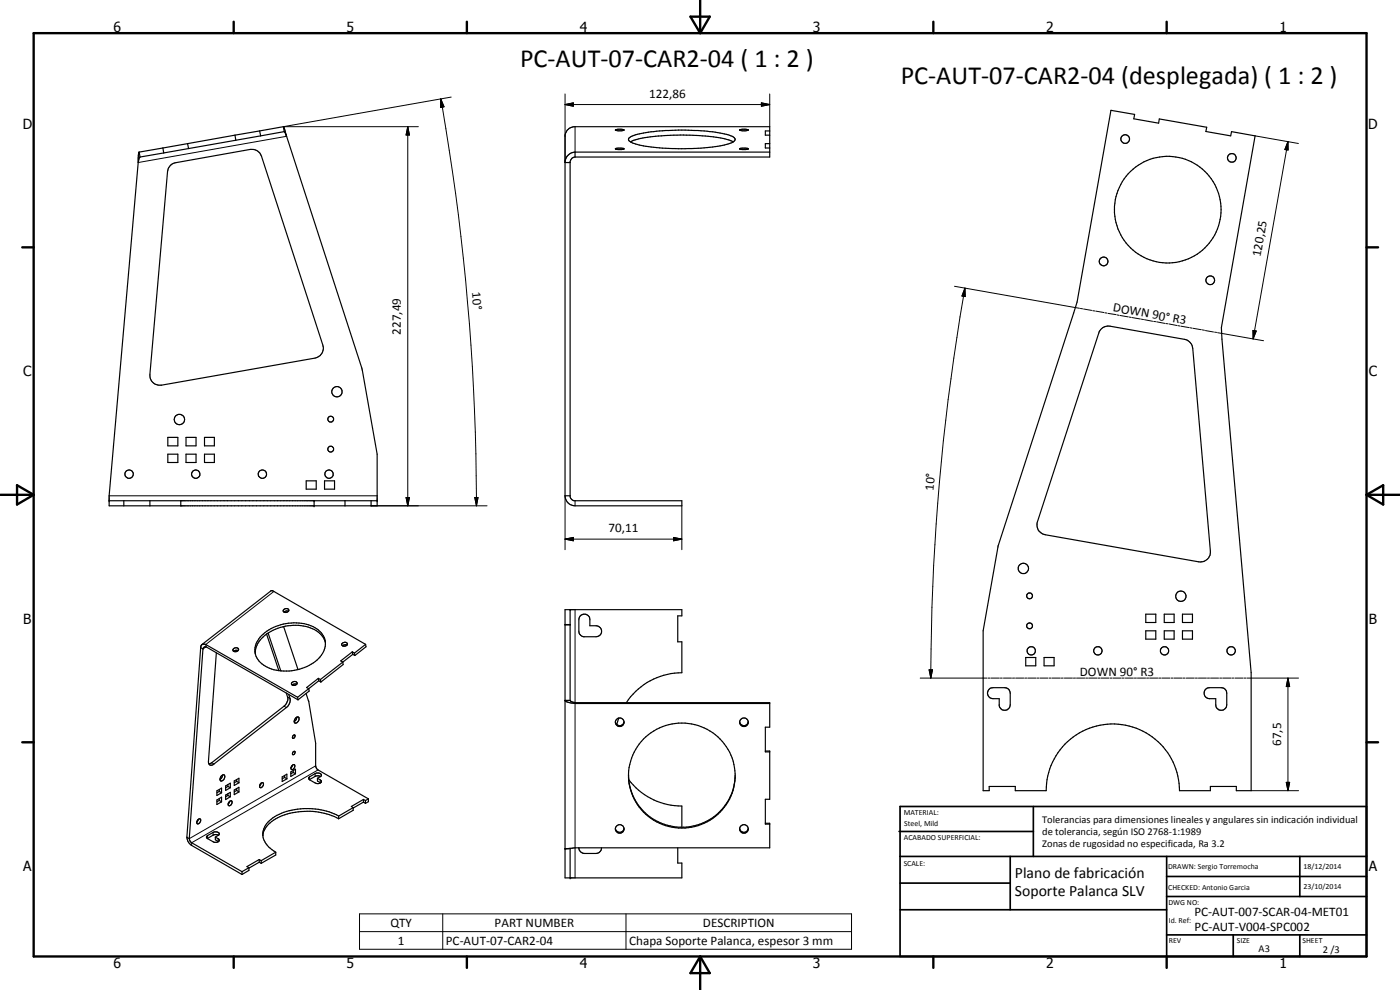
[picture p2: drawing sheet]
<svg xmlns="http://www.w3.org/2000/svg" width="420mm" height="297mm" viewBox="0 0 420 297" stroke-linecap="round" stroke-linejoin="round" font-family="sans-serif">
<g fill="none" stroke="#000" stroke-width=".35">
<path d="M77.9 39.3l.3 1.5M77.9 39.3l-7.4 1.3M85 38l.9 2.6M85 38l-7.1 1.3M85 38l.3 1.5M85.3 39.5l.6 1.1M85.3 39.5l-7.1 1.3M184.7 39l.8-.2 1.8 .2M184.7 39l.8 .2 1.8-.2M184.7 39h.1M187.3 39h.1M222 39h.1"/>
<path d="M222 39l.7-.2 1.9 .2M222 39l.7 .2 1.9-.2M224.6 39h.1M231 39.3h-1.3v1.3h1.3M333.4 33.1l7.1 1.2-.2 1.3 7.4 1.4 .2-1.3 14.3 2.5-.3 1.3 7.4 1.3 .3-1.3 7.1 1.3-10.1 57.5 8.9 103.5v35.4h-4.5v-1.2h-7.7v1.2h-9.3a20 20 0 0 0-20-20 20 20 0 0 0-20 20h-9.3v-1.2h-7.8v1.2h-1.8v-47.9l4.4-25.5 23.7-73.2zM41.8 45.6l-.3 1v2.2M41.8 45.6l.2 1.5M42 47.1l-.5 1.7M48.9 44.4l.2 1.5M48.9 44.4l-7.1 1.2M49.1 45.9l-7.1 1.2M51.1 49.7l.6-.5 1.1-.4 22.3-4a3 3 0 0 1 3.4 2.1l18.4 56.6a3 3 0 0 1-2.3 3.9l-46.1 8.2a2.99 2.99 0 0 1-3.5-3.3l5.3-60.8 .3-1.2z"/>
<path d="M56.3 43.1l.3 1.5M56.3 43.1l-7.4 1.3M56.6 44.6l-7.5 1.3M70.5 40.6l.3 1.5M70.5 40.6l-14.2 2.5M78.2 40.8l-21.6 3.8M85.9 40.6l22.8 70.1 4.5 25.6v15.5h-80.4v-3l8.7-100M169.6 48.8h1.5M172.6 47.1l-.9 .3-.6 1 .1 101 1.1 .8h32.3v1.6h-32a3 3 0 0 1-3-3M172.6 47.1h58.4v-9.1l-59 .1a2.95 2.95 0 0 0-2.4 2.5v108.2M172.6 45.6a3.2 3.2 0 0 0-3 2.8M172.6 45.6v1.5"/>
<path d="M172.6 45.6h58.4M184.7 44.6l1.8-.2 .8 .3-1.8 .2zM184.7 44.7h.1M188.8 41.4l.2-.2a21.7 21.7 0 0 1 8.9-1.9 75.9 75.9 0 0 1 20.1 1 3.6 3.6 0 0 1 2.6 1.4v.2a3.2 3.2 0 0 1-2.6 1.4 72.7 72.7 0 0 1-24.2 .6l-2.5-.6a2.89 2.89 0 0 1-2.7-1.6zM189.2 42.6l.6-.4a52 52 0 0 1 17.2-1.6l8.6 .7 3 .7 1.4 .6M222 44.6l1.8-.2 .8 .3-1.9 .2zM222 44.7h.1M231 43.1h-1.3v1.3h1.3M330.3 98.9a2.98 2.98 0 0 1 2.9-1l22.3 3.9a3 3 0 0 1 2.5 2.7l5.3 60.9a2.99 2.99 0 0 1-3.6 3.2l-46-8.2a2.98 2.98 0 0 1-2.3-3.9l18.4-56.6zM50.4 136.3h3v2.5h-3zM50.4 131.2h3v2.6h-3zM55.8 136.3h3v2.5h-3z"/>
<path d="M55.8 131.2h3v2.6h-3zM61.4 136.3h2.9v2.5h-2.9zM61.4 131.2h2.9v2.6h-2.9zM32.8 150.2h80.4M37.2 150.2v1.6M45 150.2v1.6M54.3 150.2v1.6M91.9 144.3h3v2.5h-3zM94.3 150.2v1.6M97.4 144.3h3v2.5h-3zM103.5 150.2v1.6M111.4 150.2v1.6"/>
<path d="M169.6 148.8h1.5M60.2 194.3l.7 .4M60.2 194.3l-4.1 56.9M60.9 194.7l-4.1 56.9M61.8 193.4a.97 .97 0 0 0-1.1-.1 .97 .97 0 0 0-.5 1M61.8 193.4l.1 .7M61.8 193.4l27.5 15.8M61.9 194.1h-.5l-.5 .6M61.9 194.1l27.5 15.9M64.9 195.9l-2.3 32.5a.93 .93 0 0 0 .4 1.1 .93 .93 0 0 0 1.2-.3l21.7-16.9a2.84 2.84 0 0 0 1.1-2.8l-.4-1.1M70 194.7a.77 .77 0 0 1 .9-.4 .77 .77 0 0 1 .6 .9 .77 .77 0 0 1-.9 .4 .77 .77 0 0 1-.6-.9zM71.4 195.2l-.7-.1-.5 .3"/>
<path d="M78.5 190.7a14.3 14.3 0 0 1 16.6-2 5.4 5.4 0 0 1 .6 8.8 14.3 14.3 0 0 1-16.6 2.1 5.3 5.3 0 0 1-1-8.4zM80 190.2l3.7 11M80.5 189.9l3.8 11.4M85.1 183a.86 .86 0 0 1 .9-.5 .86 .86 0 0 1 .7 .8 .9 .9 0 0 1-.9 .5 .9 .9 0 0 1-.8-.7zM85.1 188l4.3 12.9M86.6 183.4l-.6-.1-.8 .3M97.7 192.7a7.5 7.5 0 0 0-6.7-4.9 13.8 13.8 0 0 0-13.6 5.2l-.7 1.6v1.7M102.6 193.1a.83 .83 0 0 1 .9-.5 .83 .83 0 0 1 .7 .8 .88 .88 0 0 1-.9 .5 .88 .88 0 0 1-.7-.7zM102.9 198.7l.1 .7-6.7 5.2M102.9 198.7l-6.7 5.2M104.1 193.5h-.8l-.5 .3M105.7 195.6l.7 .4"/>
<path d="M105.7 195.6l.2 .7M105.7 195.6l-3.4 2.7 .6 .4M105.9 196.3l.6 .4M105.9 196.3l-3 2.4M106.4 196l.1 .7M109.7 193.3l-27.8-16-.5-.1-20.8 16.2M109.7 193.3l-3.3 2.7M109.7 193.3l.1 .8-3.3 2.6M171.1 182.9v27.3l1.5 .6M174.1 184.8a1.66 1.66 0 0 1 1.9-.4 1.66 1.66 0 0 1 1 1.5v1.8h1.9a1.65 1.65 0 0 1 1.6 1.7 1.65 1.65 0 0 1-1.6 1.7h-3.8l-1.2-.9-.2-.8v-3.5zM307.8 197.3h3v2.5h-3zM313.3 197.3h3v2.5h-3z"/>
<path d="M343.9 184.3h3v2.5h-3zM343.9 189.3h3v2.5h-3zM349.4 184.3h3v2.5h-3zM349.4 189.3h3v2.5h-3zM354.9 184.3h3v2.5h-3zM354.9 189.3h3v2.5h-3zM85.9 207.9a2.95 2.95 0 0 1-.7 4l-21.7 17-.8 .3M87.6 204.9a.78 .78 0 0 1 .9-.5 .78 .78 0 0 1 .6 .9 .78 .78 0 0 1-1 .4 .78 .78 0 0 1-.5-.8zM88.7 215.5l.7-.4a1.04 1.04 0 0 1-.3 1.8 .59 .59 0 0 1-.8-.2 .59 .59 0 0 1 .1-.8zM89.1 215.2l-.2 .6-.6 .7M89.1 205.3l-.8-.1-.6 .3M89.3 209.2l.1 .8"/>
<path d="M91.9 208.1l.8 2.3 2 12.6v6.8l.3 .7 .5 .5 15.1 8.7M92.7 206.6l.1 .7-3.4 2.7M92.7 206.6l-3.4 2.6M95.5 203.5l.7 .4M95.5 203.5l.2 .8M95.5 203.5l-3.5 2.8 .7 .3M95.7 204.3l.6 .3M95.7 204.3l-3 2.3M96.2 203.9l.1 .7M169.6 210.2l1.1 .6 1.9 .3M169.6 210.1h1.5M172.6 210.8v.3"/>
<path d="M172.6 210.8h58.4v7.4h-1.3v7.4h1.3M172.6 211.1h58.4M184.7 216.6a1.31 1.31 0 0 0 1.2 1.1 1.31 1.31 0 0 0 1.3-.9M184.7 216.6a1.3 1.3 0 0 1 1.3-1.2 1.3 1.3 0 0 1 1.3 1.2M184.7 216.6a1.3 1.3 0 0 0 1.3 1.4 1.3 1.3 0 0 0 1.3-1.4M185.7 215.5l-.6 1.9M187.3 216.6v.2M188 210.8a20 20 0 0 1 16.6-9v-9.2h-1.2v-7.8h1.2v-1.9h-35v80.5h35v-4.4h-1.2v-4.6M222 216.6a1.3 1.3 0 0 0 1.3 1.4 1.3 1.3 0 0 0 1.3-1.4M222 216.6a1.3 1.3 0 0 0 1.3 1.1 1.3 1.3 0 0 0 1.3-1.1M222 216.6a1.3 1.3 0 0 1 1.3-1.2 1.3 1.3 0 0 1 1.3 1.2M296.7 207l.4-.5 .9-.2h3.5a1.65 1.65 0 0 1 1.7 1.7v3.5a1.66 1.66 0 0 1-1.5 1.6 1.66 1.66 0 0 1-1.8-1.3v-2.2h-1.9a1.66 1.66 0 0 1-1.5-.9 1.66 1.66 0 0 1 .2-1.7z"/>
<path d="M361.9 206.8l1.1-.5h3.5a1.65 1.65 0 0 1 1.7 1.7v3.5a1.65 1.65 0 0 1-1.7 1.6 1.65 1.65 0 0 1-1.6-1.6v-1.9h-1.9a1.65 1.65 0 0 1-1.5-1 1.65 1.65 0 0 1 .4-1.8zM65.1 237.3l1.4-.8v1.4l-1.4 .8zM65.8 236.9v.5M65.8 239.6v.6M65.8 237.4l-.7 .5M65.8 237.4l.7 .5M66.4 232.8l.3-.2a.57 .57 0 0 1 .8 .2 .57 .57 0 0 1-.2 .8l-.6 .6a.55 .55 0 0 1-.7-.1 .55 .55 0 0 1 .2-.8zM66.7 232.5l-.1 .7-.6 .6M67.7 238.5l1.4-.8v1.4l-1.4 .8zM67.7 235.8l1.4-.8v1.3l-1.4 .9zM68.4 236l-.7 .3M68.4 235.4v.6"/>
<path d="M68.4 238.1v.6M68.4 238.7l-.7 .4M68.4 238.7l.7 .4M68.4 236l.7 .3M70.3 237l1.4-.8v1.4l-1.4 .8zM70.3 234.3l1.4-.8v1.4l-1.4 .8zM71 237.2l-.7 .4M71 233.9v.5M71 236.6v.6M71 234.4l-.7 .5M71 234.4l.7 .5M71 237.2l.7 .4"/>
<path d="M78.3 235l.5-.2a.83 .83 0 0 1 .1 1 .83 .83 0 0 1-.9 .4l-.1-.4M78.3 235l-.4 .8M84.7 233.1l1.4-.8v1.4l-1.4 .8zM85.4 233.3l-.7 .4M85.4 232.7v.6M85.4 233.3l.7 .4M87.3 231.6l1.4-.8v1.4l-1.4 .8zM87.6 229.7a.48 .48 0 0 1 .7-.3 .48 .48 0 0 1 .1 .8 .65 .65 0 0 1-.4 .6 .65 .65 0 0 1-.7-.1zM87.8 229.6l-.5 .7M87.9 220.8l.3-.2a.49 .49 0 0 1 .4 .5 .49 .49 0 0 1-.6 .4l-.3-.2zM87.9 225.7l.3-.2a.49 .49 0 0 1 .4 .5 .49 .49 0 0 1-.6 .4l-.3-.2zM88 231.8l-.7 .4"/>
<path d="M88 231.2v.6M88 231.8l.7 .4M92.7 233.3l.1-.1a4.2 4.2 0 0 1 2.9-1.3 .59 .59 0 0 1 .7 .4 .59 .59 0 0 1-.3 .7l-.8 .5 1.1 .8a1.13 1.13 0 0 1-1.8 .6l-1.7-.9zM95.3 233.5v.9l.9 .5M96.2 233l-1.4-.2-1.9 1.1M109.1 239.9l-3.7 2.1 .6 .3M109.1 239.9l.6 .3M109.1 239.9v.8M110.6 239.7v.8l-.9 .5M110.6 239.7l-.9 .5M188.6 233.2a16 16 0 0 1 17-16.2 16 16 0 0 1 14.8 18.1M188.6 232.6a16 16 0 0 0 16 15.9 16 16 0 0 0 16-15.9"/>
<path d="M188.7 233.6a16 16 0 0 0 15 14.6 16 16 0 0 0 16.6-12.7M188.7 233.9a19.8 19.8 0 0 0 15.9 8v6.3M229.7 225.3h1.3v14.5h-1.3v7.5h1.3M56.1 251.2a3 3 0 0 0 1.4 2.5l15.1 8.7M56.1 251.2l.7 .4M56.8 251.6l.3 .8 .4 .5 15.1 8.6M59.5 245.9l.4-.2a.83 .83 0 0 1 .2 1 .83 .83 0 0 1-1 .4v-.7zM59.5 245.9l-.4 .7M62.1 250.8l.2-.1a3.7 3.7 0 0 1 2.8-1.1l.7 .5-.2 .5-1 .6 1.2 .9-.2 .4-.5 .2a3.7 3.7 0 0 1-2.8-1.1l-.3-.4zM64.6 251.2v.8l1 .5M65.1 240l1.4-.8v1.4l-1.4 .8zM65.6 250.6l-1.5-.1-1.9 1.1"/>
<path d="M65.8 240.2l-.7 .4M65.8 240.2l.7 .4M68.9 240.5a.45 .45 0 0 1 .7-.1 .45 .45 0 0 1 0 .6l-.7 .8a.61 .61 0 0 1-.5-.6 .61 .61 0 0 1 .4-.6zM68.9 240.4l-.4 .8M77.8 257.9l-3.7 2.1 .6 .3M77.8 257.9l.6 .3M77.8 258.7l-3.1 1.8M77.8 257.9v.8M77.8 258.7l.6 .3M78.4 258.2v.8M82.8 255.7v.8l-4.4 2.5M82.8 255.7l-4.4 2.5"/>
<path d="M101.6 245.7a20.4 20.4 0 0 0-20 .8 6 6 0 0 0-2.7 4.2M101.6 244.9v.8M101.6 244.9a20.5 20.5 0 0 0-19.7 .5 5.4 5.4 0 0 0-1.3 8.7l2.2 1.6M106 242.3l-4.4 2.6M106 242.3v.8l-4.4 2.6M109.1 240.7l.6 .3M109.1 240.7l-3.1 1.7M109.7 240.2v.8M169.6 254.6h1.5M171.1 254.6v8.8M171.1 254.6h-.8M173.7 254.4a1.81 1.81 0 0 0 1.7 1.7h3.5a1.73 1.73 0 0 0 1.6-1.7"/>
<path d="M184.7 248.6a1.31 1.31 0 0 0 1.2 1.1 1.31 1.31 0 0 0 1.3-.9M184.7 248.6a1.3 1.3 0 0 1 1.3-1.2 1.3 1.3 0 0 1 1.3 1.2M184.7 248.6a1.3 1.3 0 0 0 1.3 1.4 1.3 1.3 0 0 0 1.3-1.4M187.3 248.6v.2M224.6 248.6a1.3 1.3 0 0 1-1.2 1.4 1.3 1.3 0 0 1-1.4-1.2M224.6 248.6a1.3 1.3 0 0 0-1.5-1.2 1.3 1.3 0 0 0-1.1 1.4M224.6 248.6a1.3 1.3 0 0 1-1.2 1.1 1.3 1.3 0 0 1-1.4-.9M229.7 247h1.3v7.4h-58.4l-1.5 .2M72.6 261.5v.9M74.7 260.3l-2.1 1.2M74.7 260.3v.9l-2.1 1.2"/>
<circle cx="337.7" cy="41.7" r="1.31"/>
<circle cx="369.7" cy="47.4" r="1.3"/>
<circle cx="331.2" cy="78.4" r="1.31"/>
<circle cx="350.4" cy="62.9" r="16"/>
<circle cx="363.2" cy="84.1" r="1.32"/>
<circle cx="101.1" cy="117.5" r="1.54"/>
<circle cx="53.8" cy="125.9" r="1.55"/>
<circle cx="99.3" cy="125.8" r=".88"/>
<circle cx="99.3" cy="134.8" r=".88"/>
<circle cx="38.7" cy="142.3" r="1.27"/>
<circle cx="58.8" cy="142.3" r="1.25"/>
<circle cx="78.8" cy="142.3" r="1.26"/>
<circle cx="98.7" cy="142.3" r="1.26"/>
<circle cx="307.1" cy="170.6" r="1.56"/>
<circle cx="309" cy="178.8" r=".87"/>
<circle cx="354.4" cy="178.9" r="1.54"/>
<circle cx="309" cy="187.8" r=".87"/>
<circle cx="309.5" cy="195.3" r="1.25"/>
<circle cx="329.5" cy="195.3" r="1.26"/>
<circle cx="349.5" cy="195.3" r="1.26"/>
<circle cx="369.5" cy="195.3" r="1.27"/>
</g>
<g fill="none" stroke="#000" stroke-width=".3">
<path d="M122.4 38l.5 2.5h-1zM122.4 38v113.8M132.3 29.7l1 2.3-1.1 .3zM132.3 29.7a695.1 695.1 0 0 1 10.7 122.1M135.4 29.1l-50.4 8.9h40.5M169.6 31.4l2.5-.5v1zM169.6 28.2v20.6M169.6 31.4h61.4M172.6 38v7.6M228.5 30.9l2.5 .5-2.5 .5zM231 28.2v9.8M86 40.9l-44.5 7.9"/>
<path d="M376.7 40.8l13 2.3M386.5 42.5l.1 2.5-1-.1zM386.5 42.5l-10.4 59.2M286.5 85.9l37.5 6.6M289.6 86.4l.1 2.6-1-.2zM289.6 86.4a677.9 677.9 0 0 0-10.3 117.1M324.3 92.5l.6 .2M325.2 92.7l2.4 .4M327.9 93.2l.6 .1M328.8 93.3l2.5 .5M331.6 93.9h.6M332.5 94l2.4 .4"/>
<path d="M335.2 94.5l.7 .1M336.2 94.7l2.4 .4M338.9 95.1l.6 .1M339.8 95.3l2.5 .4M342.5 95.8l.7 .1M343.5 95.9l2.4 .5M346.2 96.4l.6 .1M347.1 96.6l2.5 .4M349.9 97.1l.6 .1M350.8 97.2l2.4 .5M353.5 97.7l.6 .1M354.4 97.9l2.5 .4"/>
<path d="M357.2 98.3l.6 .2M358.1 98.5l2.4 .4M360.8 99l.7 .1M361.8 99.2l2.4 .4M364.5 99.7h.6M365.4 99.8l13.8 2.4M376 99.1l1 .2-.9 2.4zM32.8 148.8h80.4M111.4 151.8h34.8M121.9 149.3h1l-.5 2.5zM142.5 149.3h1l-.5 2.5zM169.6 148.8v16.1"/>
<path d="M172.6 150.2v1.6M204.6 151.8v13.1M82.2 177.5l-20.4 15.9M169.6 161.8l2.5-.6v1.1zM169.6 161.8h35M202.1 161.2l2.5 .6-2.5 .5zM61.8 194.1l-.9 .6M169.6 187.4h1.5M169.6 187.5h1.5M172.6 182.9v27.9M85.2 211.9l.7 .4M86.3 209.2l.7 .3"/>
<path d="M172.6 211.1v52.3M276.2 203.5h20M278.8 201h1.1l-.6 2.5zM296.6 203.5h.6M297.5 203.5h2.4M300.2 203.5h.6M301.1 203.5h2.5M303.9 203.5h.6M304.8 203.5h2.4M307.5 203.5h.6M308.4 203.5h2.5M311.2 203.5h.6"/>
<path d="M312.1 203.5h2.4M314.9 203.5h.6M315.8 203.5h2.4M318.5 203.5h.6M319.4 203.5h2.4M322.1 203.5h.7M323.1 203.5h2.4M325.8 203.5h.6M326.7 203.5h2.5M329.5 203.5h.6M330.4 203.5h2.4M333.2 203.5h.5"/>
<path d="M334 203.5h2.5M336.8 203.5h.6M337.7 203.5h2.4M340.4 203.5h.7M341.4 203.5h2.4M344.1 203.5h.6M345 203.5h2.5M347.8 203.5h.6M348.7 203.5h2.4M351.4 203.5h.6M352.3 203.5h2.5M355.1 203.5h.6"/>
<path d="M356 203.5h2.4M358.7 203.5h.7M359.7 203.5h2.4M362.4 203.5h.6M363.3 203.5h2.4M366 203.5h.6M366.9 203.5h2.5M369.7 203.5h.6M370.6 203.5h2.4M373.3 203.5h.7M374.3 203.5h15.4M386.5 203.5l.5 2.5h-1z"/>
<path d="M386.5 203.5v33.7M63.5 228.9l.7 .3M92.9 233.1v.8M94.6 232.1v.9M94.7 229.8l-37.9 21.8M95.5 231l-38 21.9v.8M96.1 234v.8M375.5 237.2h14.2M386 234.7h1l-.5 2.5zM62.3 250.7v.8M64 249.8v.8M65.5 251.7v.8"/>
<path d="M107.9 274.2h147.7v10.6h-147.7zM107.9 279.5h147.7M132.9 274.2v10.6M187.9 274.2v10.6"/>
</g>
<g fill="#000">
<circle cx="32.8" cy="150.2" r=".18"/>
<circle cx="94.3" cy="150.2" r=".18"/>
<circle cx="94.3" cy="151.8" r=".18"/>
<circle cx="113.2" cy="150.2" r=".18"/>
<circle cx="171.1" cy="182.9" r=".18"/>
<circle cx="169.6" cy="254.6" r=".18"/>
<circle cx="171.1" cy="263.4" r=".18"/>
</g>
<g fill="none" stroke="#000" stroke-width=".71">
<path d="M10.1 9.9h400v277.1h-400zM70.1 6.5v3.4M140.1 6.5v3.4M207.2 5h5.8l-2.9 4.9zM210.1 0v9.9M280.1 6.5v3.4M350.1 6.5v3.4M6.7 74.2h3.4M410.1 74.2h3.5M.1 148.5h10M5.1 145.6l5 2.9-5 2.9zM410.1 148.5h10"/>
<path d="M410.1 148.5l5-2.9v5.8zM6.7 222.7h3.4M410.1 222.7h3.5M70.1 287v3.4M140.1 287v3.4M210.1 287v10M210.1 287l2.9 5h-5.8zM280.1 287v3.4M350.1 287v3.4"/>
</g>
<g fill="none" stroke="#000" stroke-width=".51">
<path d="M269.8 249.5h40.3M270.1 242h140v45h-140zM270.1 257h140M303.2 257v16M310.1 242v15M350.1 257v30M390.1 257v12M270.1 265h33.1M270.1 273h80M350.1 269h60M350.1 263h60M350.1 280.5h60"/>
<path d="M370.1 280.5v6.5M390.1 280.5v6.5"/>
</g>
<g fill="#000">
<path d="M132.3 29.7l1 2.3-1.1 .3zM169.6 31.4l2.5-.5v1zM228.5 30.9l2.5 .5-2.5 .5zM122.4 38l.5 2.5h-1zM386.5 42.5l.1 2.5-1-.1zM289.6 86.4l.1 2.6-1-.2zM376 99.1l1 .2-.9 2.4zM121.9 149.3h1l-.5 2.5zM142.5 149.3h1l-.5 2.5zM169.6 161.8l2.5-.6v1.1zM202.1 161.2l2.5 .6-2.5 .5zM278.8 201h1.1l-.6 2.5z"/>
<path d="M386.5 203.5l.5 2.5h-1zM386 234.7h1l-.5 2.5z"/>
</g>
<g font-size="7.9">
<text x="156.1" y="20">PC-AUT-07-CAR2-04 ( 1 : 2 )</text>
<text x="270.3" y="25.2">PC-AUT-07-CAR2-04 (desplegada) ( 1 : 2 )</text>
</g>
<g font-size="4.7">
<text x="304.6" y="263.5">Plano de fabricación</text>
<text x="304.6" y="268.9">Soporte Palanca SLV</text>
</g>
<g font-size="4.2">
<text x="34" y="9.6">6</text>
<text x="104" y="9.6">5</text>
<text x="174" y="9.6">4</text>
<text x="244" y="9.6">3</text>
<text x="314" y="9.6">2</text>
<text x="384" y="9.6">1</text>
<text x="6.8" y="38.7">D</text>
<text x="410.6" y="38.7">D</text>
<text x="7" y="112.9">C</text>
<text x="410.8" y="112.9">C</text>
<text x="7" y="187.1">B</text>
<text x="410.8" y="187.1">B</text>
<text x="7" y="261.4">A</text>
<text x="410.8" y="261.4">A</text>
<text x="34" y="290.4">6</text>
<text x="104" y="290.4">5</text>
<text x="174" y="290.4">4</text>
<text x="244" y="290.4">3</text>
<text x="314" y="290.4">2</text>
<text x="384" y="290.4">1</text>
</g>
<g font-size="3.9">
<text x="194.8" y="29.3">122,86</text>
<text x="378.3" y="77.1" transform="rotate(-80 378.3 77.1)">120,25</text>
<text x="141.7" y="87.7" transform="rotate(85 141.7 87.7)">10°</text>
<text x="333.8" y="93.4" transform="rotate(10 333.8 93.4)">DOWN 90° R3</text>
<text x="120.3" y="100.4" transform="rotate(-90 120.3 100.4)">227,49</text>
<text x="280.2" y="147.3" transform="rotate(-85 280.2 147.3)">10°</text>
<text x="182.7" y="159.7">70,11</text>
<text x="324.1" y="202.7">DOWN 90° R3</text>
<text x="384.5" y="223.8" transform="rotate(-90 384.5 223.8)">67,5</text>
<text x="358.5" y="275">PC-AUT-007-SCAR-04-MET01</text>
<text x="117.2" y="278.1">QTY</text>
<text x="148.5" y="278.1">PART NUMBER</text>
<text x="211" y="278.1">DESCRIPTION</text>
<text x="358.5" y="279.4">PC-AUT-V004-SPC002</text>
<text x="119.4" y="283.4">1</text>
<text x="133.8" y="283.5">PC-AUT-07-CAR2-04</text>
<text x="188.8" y="283.5">Chapa Soporte Palanca, espesor 3 mm</text>
</g>
<g font-size="3.1">
<text x="312.7" y="246.8">Tolerancias para dimensiones lineales y angulares sin indicación individual</text>
<text x="312.7" y="250.4">de tolerancia, según ISO 2768-1:1989</text>
<text x="312.7" y="254">Zonas de rugosidad no especificada, Ra 3.2</text>
<text x="377.7" y="285.6">A3</text>
<text x="397" y="285.9">2 /3</text>
</g>
<g font-size="2.4">
<text x="271.2" y="244.4">MATERIAL:</text>
<text x="271.3" y="252">ACABADO SUPERFICIAL:</text>
<text x="271.4" y="247.9">Steel, Mild</text>
<text x="271.2" y="259.7">SCALE:</text>
<text x="350.6" y="260.8">DRAWN: Sergio Torremocha</text>
<text x="391.2" y="260.6">18/12/2014</text>
<text x="350.6" y="267">CHECKED: Antonio Garcia</text>
<text x="391.2" y="266.7">23/10/2014</text>
<text x="350.6" y="271.4">DWG NO:</text>
<text x="350.8" y="276.9">Id. Ref:</text>
<text x="350.8" y="282.8">REV</text>
<text x="371.2" y="282.9">SIZE</text>
<text x="390.9" y="282.9">SHEET</text>
</g>
</svg>
